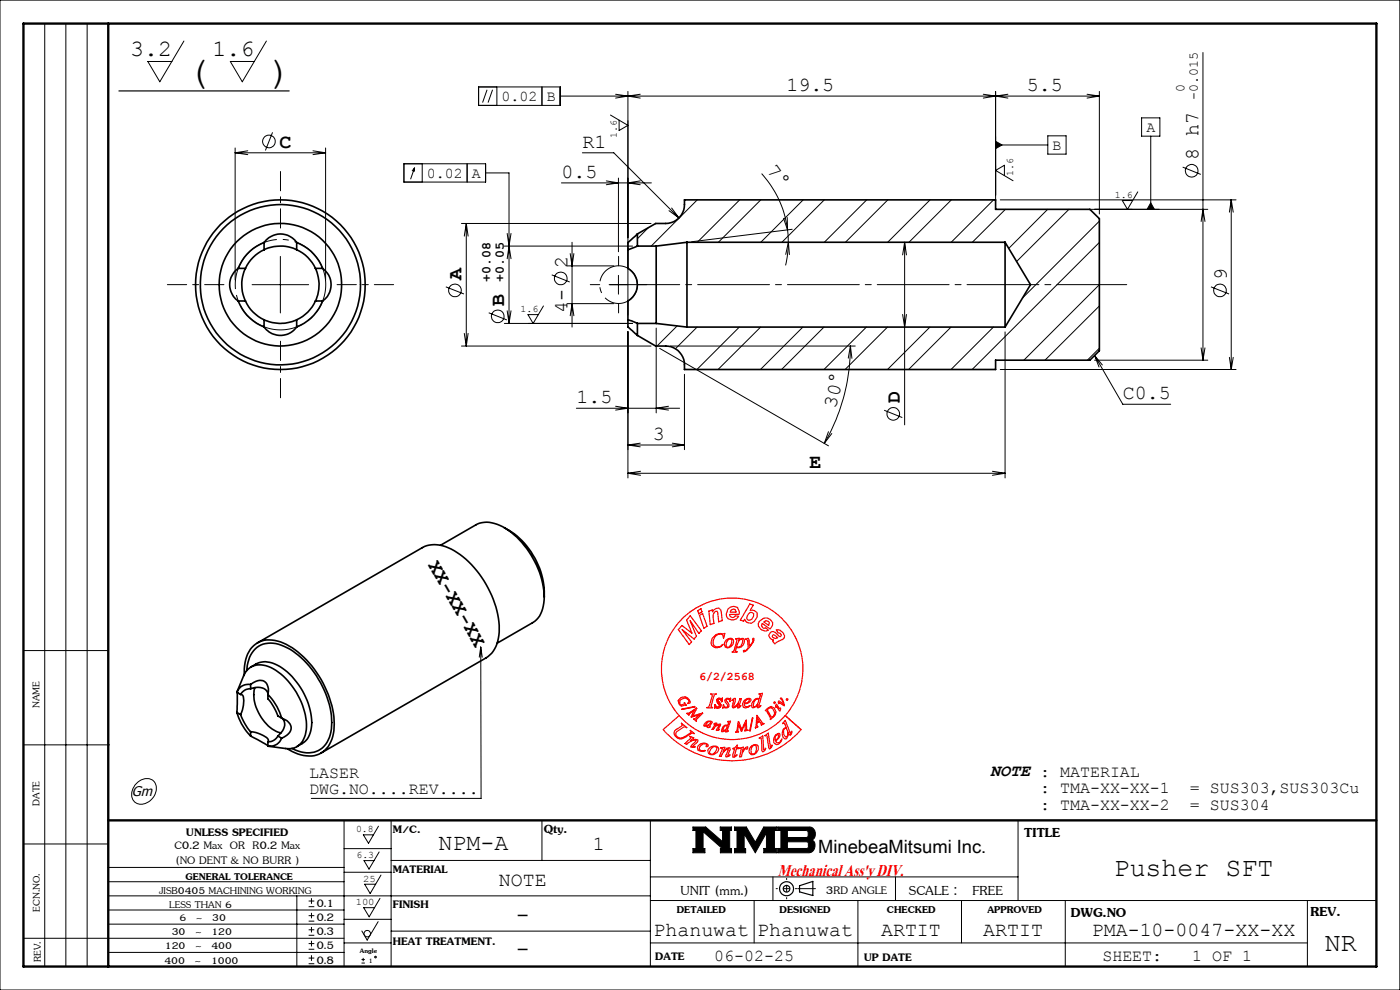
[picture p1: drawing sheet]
<svg xmlns="http://www.w3.org/2000/svg" width="297mm" height="210mm" viewBox="0 0 297 210" stroke-linecap="round" stroke-linejoin="round" font-family="sans-serif">
<g fill="none" stroke="#000" stroke-width=".21">
<path d="M0 0h297v210h-297zM9.5 5v200M14 5v200M18.5 5v200M39 8.7l-5.1 8.6-2.5-4.3h5.1M56.5 8.7l-5.1 8.6-2.5-4.3h5.1M101.5 18.4h17.4v4h-17.4zM103.3 19l-.9 2.8M104.5 19l-1 2.8M105.4 18.4v4M115 18.4v4M130.6 20l2.6 .4"/>
<path d="M133.2 19.4v47.4M135.8 20l-2.6 .4M208.6 20l2.6 .4M211.2 19.4v23M213.8 20l-2.6 .4M230.6 20l2.6 .4M233.2 19.4v26M255.2 11.1v65.3M49.9 31.4v28M49.9 32.4h19.2M49.9 32.4l2.7 .4M52.6 32l-2.7 .4"/>
<path d="M57.8 28.1l-1.5 3.8M66.4 32l2.7 .4M69.1 31.4v28M69.1 32.4l-2.7 .4M85.7 34.7h17.3v3.9h-17.3zM87.9 35.6l-.5 .7M87.9 35.6v.8M87.9 35.6l-.8 2.4M89.6 34.7v3.9M99.1 34.7v3.9M103 36.7h5v31.9M119.1 38.8h19.1"/>
<path d="M123.5 32.4h6.7l13.8 13.8M128.6 38.4l2.6 .4-2.6 .4M129.5 24.4l3.7 2.2-1.9 1.1v-2.2M131.2 37.8v15.6M133.2 20.4l2.6 .4M133.2 20.4l-2.6 .4M135.8 38.4l-2.6 .4 2.6 .4M161.6 36.8a21.8 21.8 0 0 1 5.5 12M211.2 30.8h11.1M211.2 20.4l-2.6 .4M211.2 20.4l2.6 .4M211.2 30l1.4 .8-1.4 .7z"/>
<path d="M213.1 37.2v-2.1l-1.9 1.1 3.7 2.1M222.3 28.8h3.9v3.9h-3.9zM233.2 20.4h-114.3M233.2 20.4l-2.6 .4M242.2 25h3.9v3.9h-3.9zM244.1 28.9v15.5M250.9 35.4l3.8 1.6M59.5 54.4v12M97.9 47.4h40.2M98.9 47.4v26M98.9 47.4l.4 2.7M98.9 47.4l-.4 2.7"/>
<path d="M107 52.2h27.2M107.6 49.5l.4 2.7M108 52.2l.4 2.7M108 52.2l-.4 2.7M108.4 49.5l-.4 2.7M117.1 58.3l3.8 1.5M120.4 56.4h9.8M121 53.8l.4 2.6 .3-2.6M121.4 51.4v18M131.2 58.4v4M137.5 48.3l-2.3 2.4M141.9 44.7l2.1 1.5"/>
<path d="M142.5 44.1l1.5 2.1M147.9 42.4l-9.8 9.8M156.9 42.4l-9 9M161.4 42.4l-9 9M166.2 46.3l.9 2.5M167 46.1l.1 2.7M167.1 48.8l.2 2.6M167.3 51.4l.2 2.6M167.3 51.4l-.6 2.6M167.3 51.4l-.3 3.1-.3 1.8M168.1 48.6l-21.4 2.7M170.4 42.4l-9 9"/>
<path d="M174.9 42.4l-9 9M183.9 42.4l-9 9M188.3 42.4l-8.9 9M191.9 51.4v38.7M191.9 51.4l.4 2.7M191.9 51.4l-.4 2.7M197.3 42.4l-9 9M201.8 42.4l-9 9M210.8 42.4l-9 9M212.2 42.4h50M213.3 44.4l-7 7M222.2 44.4l-8.2 8.3"/>
<path d="M226.8 44.4l-11.1 11.1M231.2 44.4h25M233.2 46.9l-16.3 16.3M233.2 51.4l-27 27M241.4 40.7l-2.2 3.7-1.1-1.9h2.2M244.1 43l.8 1.4h-1.6zM254.8 47l.4-2.6 .4 2.6M261.2 42.4v36M261.2 42.4l.4 2.6M261.2 42.4l-.4 2.6M53.5 60.4h12M94.6 60.8l3.8 1.6"/>
<path d="M97.9 73.4h40.2M98.5 70.7l.4 2.7M99.3 70.7l-.4 2.7M103.7 66.3l3.8 1.6M107.6 65.9l.4 2.7M108.4 65.9l-.4 2.7M115.3 64.9l-2.2 3.7-1.1-1.9h2.2M120.4 64.4h9.8M121 67l.4-2.6 .3 2.6M129.2 60.4h4M133.2 70.3v31.1M134.2 68.6h-27.2"/>
<path d="M139.2 69.6v18M139.9 73.9l35.9 20.7M142.2 73.4h39.2M143.7 69.1l-4.3 4.3M145.2 79.4v16M147.9 69.4l-4.6 4.6M156.8 69.4l-9 9M161.4 69.4l-9.1 9M170.3 69.4l-9 9M174.8 69.4l-9 9M180.4 73.4l.3 2.6M180.4 73.4l-.4 2.6"/>
<path d="M180.4 73.4a40.7 40.7 0 0 1-5.5 20.6M183.8 69.4l-9 9M188.3 69.4l-9 9M191.5 66.7l.4 2.7 .4-2.7M197.3 69.4l-9 9M201.8 69.4l-9 9M210.7 69.4l-8.9 9M212.2 78.4h50M213.2 70.4v31M232.2 76.4h24M232.2 75.4l1.7 2M232.2 75.4l1 2.4"/>
<path d="M232.2 75.4l6 10.4h10.2M233.2 60.4l-16 16M233.2 73.9l-2.5 2.5M233.2 64.9l-11.5 11.5M254.8 73.8l.4 2.6M255.6 73.8l-.4 2.6M256.9 60.8l3.8 1.6M260.8 75.8l.4 2.6M261.6 75.8l-.4 2.6M122.3 86.6h21.9M130.6 86.2l2.6 .4-2.6 .4M133.2 94.4h12"/>
<path d="M133.2 94.4l2.6 .4M135.8 94l-2.6 .4M135.9 100l-2.7 .4M141.8 86.2l-2.6 .4 2.6 .4M142.6 94l2.6 .4M145.2 94.4l-2.6 .4M175.8 91.6l-.9 2.4M176.5 92l-1.6 2M187.6 87l3.8 1.6M210.5 100l2.7 .4M133.2 100.4h80M133.2 100.4l2.7 .4"/>
<path d="M213.2 100.4l-2.7 .4M5 138h18M102 137.3l.1 32.1h-36.1M102 137.3l.3 2.1M102 137.3l-.3 2.1M5 158h18.2M5 179h18M28.7 166.5a2.62 2.62 0 0 1 4.1-.6 3.2 3.2 0 0 1-.5 3.5 3.2 3.2 0 0 1-3.3 1 2.44 2.44 0 0 1-.5-3.7zM73 174v31M80.3 175.3l-2.1 3.6-1.1-1.8h2.1M83 174v31M115 174v8.5"/>
<path d="M138 174v31M147 175.4h2.7l3.6 3.1v-2.3h-.5v-.8h2.4v.8h-.4v3.8h.4v.9h-2.4v-.9h.4l-4-3.6v3.6h.3v.9h-2.5v-.9h.6v-3.8h-.6zM155.8 175.4h2.5l1.9 3.2 1.8-3.2h2.8v.8h-.5v3.8h.5v.9h-2.8v-.9h.6v-3.3l-2.4 4.2-2.3-4v3.1h.3v.9h-2.4v-.9h.6v-3.8h-.6zM165 175.4h6.6a1.47 1.47 0 0 1 1.3 1.2 1.47 1.47 0 0 1-.7 1.6 1.48 1.48 0 0 1 .6 1.6 1.48 1.48 0 0 1-1.3 1.1h-6.5v-.9h.7v-3.8h-.7zM167 176.2h4.1l.4 .3v.8l-.4 .4h-4.1zM167 178.6h4.2l.3 .2v.8l-.3 .4h-4.2zM216 174v17M5 199h68M22.9 184h50.1M23 190h115M23 196h50M23 193h50"/>
<path d="M23 187h50M63 190v15M65.5 198.4h1.2M65.5 197.2h1.2M65.5 195.4h1.2M65.5 194.2h1.2M65.5 192.3h1.2M65.5 191.1h1.2M66.1 190.5v1.2M66.1 193.6v1.2M66.1 196.6v1.2M66.1 199.6v1.2"/>
<path d="M73 195h10M73 185h10M73 180h10M80.2 195.5l-2.3 3.9-1.1-1.9M80.4 180.7l-2.1 3.7-1.1-1.8h2.1M80.6 190.6l-2.3 3.9-1.1-2h2.2M80.8 185.6l-2.3 3.9-1.1-1.9h2.3M83 197.5h55M83 182.5h55M138 186h78M138 191h154M160 191v9"/>
<path d="M164 186v5M182 191v14M190 186v5M204 191v9M226 191v14M277.4 191v14M23 202h50M65.5 204.4h1.2M65.5 203.2h1.2M65.5 201.4h1.2M65.5 200.2h1.2M66.1 202.6v1.2"/>
<path d="M73 200h10M76.7 204.3h.7M76.7 203.5h.7M77 203.2v.7M138 200h139.4"/>
<circle cx="57" cy="30" r="1.34"/>
<circle cx="252.8" cy="36.2" r="1.34"/>
<circle cx="119" cy="59.1" r="1.35"/>
<circle cx="96.5" cy="61.6" r="1.35"/>
<circle cx="105.6" cy="67.1" r="1.35"/>
<circle cx="258.8" cy="61.6" r="1.35"/>
<circle cx="189.5" cy="87.8" r="1.34"/>
<circle cx="77.9" cy="198" r=".69"/>
<circle cx="79.7" cy="203" r=".16"/>
</g>
<g fill="none" stroke="#000" stroke-width=".25">
<path d="M25.2 19.3h36.1M169.6 187.9l2.8-.9v3l-2.8-.8z"/>
<circle cx="166.8" cy="188.5" r="1.49"/>
<circle cx="166.9" cy="188.5" r=".71"/>
</g>
<path d="M164.6 188.5h4.4M166.9 186.3v4.4" fill="none" stroke="#000" stroke-width=".21" stroke-dasharray="15.2 1.3 1.3 1.3" stroke-dashoffset="15"/>
<path d="M131.2 56.4v-2M127.2 60.4h-2M131.2 64.4v2M135.2 60.4h2M169.2 188.5h3.8" fill="none" stroke="#000" stroke-width=".21" stroke-dasharray="15.2 1.3 1.3 1.3"/>
<path d="M5 5h287v200h-287zM23 5v200M23 174h269" fill="none" stroke="#000" stroke-width=".5"/>
<path d="M147 175.4v.8h.6v3.8h-.6v.9h2.5v-.9h-.3v-3.6l4 3.6h-.4v.9h2.4v-.9h-.4v-3.8h.4v-.8h-2.4v.8h.5v2.3l-3.6-3.1zM155.8 175.4v.8h.6v3.8h-.6v.9h2.4v-.9h-.3v-3.1l2.3 4 2.4-4.2v3.3h-.6v.9h2.8v-.9h-.5v-3.8h.5v-.8h-2.8l-1.8 3.2-1.9-3.2zM167 178.6h4.2l.3 .2v.8l-.3 .4h-4.2zM165 175.4v.8h.7v3.8h-.7v.9h6.9l.6-.5 .4-.8-.1-1-.6-.4a1.47 1.47 0 0 0 .8-1.6 1.47 1.47 0 0 0-1.4-1.2zM167 176.2h4.1l.3 .3v.8l-.2 .4h-4.2z" fill-rule="evenodd" fill="#000"/>
<path d="M68.7 57.6a9.6 9.6 0 0 0-16-4 9.6 9.6 0 0 0 4.1 16 9.6 9.6 0 0 0 12.1-11.2l-.2-.8" fill="none" stroke="#000" stroke-width=".21" stroke-dasharray="15.2 1.3 1.3 1.3" stroke-dashoffset="6" stroke-linecap="butt"/>
<path d="M135.1 59.2a4 4 0 0 0-6.7-1.6 4 4 0 0 0 1.7 6.6 4 4 0 0 0 5-4.7v-.3" fill="none" stroke="#000" stroke-width=".21" stroke-dasharray="15.2 1.3 1.3 1.3" stroke-dashoffset="4.6" stroke-linecap="butt"/>
<g fill="none" stroke="#f00" stroke-width=".25">
<path d="M146.4 130.6l2.4 3.2-.5 .6-1.9-2.8 1.3 3.4-.5 .6-2.5-2 2 2.6-.5 .5-2.3-3.1 .8-.9 2.1 1.6-1.1-2.8zM148 129.5l.7-.4 .2 .7-.7 .4zM148.4 130.6l.6-.5 1 2.7-.7 .5zM150.4 129.6l.7-.2v.4l.3-.4 .6-.4h.5a2.85 2.85 0 0 1 .7 2.6l-.7 .3-.2-1.6a.45 .45 0 0 0-.5-.6l-.2 .1-.3 .5 .1 1.9-.7 .3zM151.1 135.4a1.9 1.9 0 0 1 2.3-.9l.4-.1-.3 .9a.79 .79 0 0 0-.5-.8 .79 .79 0 0 0-1 .2 1.77 1.77 0 0 0-.5 2.3 1.28 1.28 0 0 0 1.9-.3l-.5 .5-.8 .2-.6-.1-.6-.7zM154 135.8l.3-.2a.78 .78 0 0 1 .8-.2 .78 .78 0 0 1 .5 .7l-.1 .6-.5 .6-.7 .1-.4-.1a1.09 1.09 0 0 1 .1-1.5zM154.4 129.2l.6-.4 .7-.2 .8 .3 .3 .9v.5h-2l.1 .5 .5 .2 .3-.1 .3-.3 .7 .1-.5 .6-.8 .2-.9-.2-.3-.5-.1-.5zM154.6 135.6l.3-.1 .3 .1a1.42 1.42 0 0 1-.8 1.7l-.3-.1a1.64 1.64 0 0 1 .5-1.6zM155.1 129.4l.5-.2 .4 .1 .1 .5h-1.2zM156.1 135.5l.7-.1-.1 .4 .8-.4a.49 .49 0 0 1 .4 .6 1.31 1.31 0 0 1-1.7 1.3l-.2 .8 .4 .2h-1.1l.4-.3 .7-2.2v-.2zM156.8 135.9l.5-.3a.6 .6 0 0 1 .2 .8l-.3 .6-.5 .3-.4-.1zM158.1 135.6l.6-.2 .3 1.6 .7-.8a.33 .33 0 0 0 .1-.3 .33 .33 0 0 0-.2-.3l.2-.2 .1 .1a4.3 4.3 0 0 1-2.1 2.8l-.1-.3 .5 .1 .5-.7-.2-1.6z"/>
<path d="M158.8 130.2l.3-.3h.5l.3 .3v.5l-.4 .6-.4 .2-.3 .1-.3-.3-.1-.5zM159.1 128.1l.7 .3-.7 1.1h.9l.6 .5v.9l-.6 .9a1.21 1.21 0 0 1-2-.4l-.2 .4-.7-.3zM161.1 131.8l.9-.7a1.44 1.44 0 0 1 1.9 1.5l-.6 .8-1.6-1.2-.2 .5 .3 .4 .3 .2 .4-.1 .5 .5-.7 .2-.8-.3-.6-.8v-.5zM162 131.9l.5-.2 .5 .1 .2 .3-.1 .5zM163.4 134.2a1.1 1.1 0 0 1 1.7 .6l.3 .3 .4-.3-.3-.5h-.4l-.4-.7h.7l.7 .6 .3 .7a1.36 1.36 0 0 1-1.2 1.1l-.8 .6-.5-.6 .2-.3-.8-.4-.2-.5zM163.9 134.7l.3-.1 .8 .7-.6 .2-.5-.3zM144.1 151.8a15 15 0 0 1 .8-20.7 15 15 0 0 1 20.8 0 15 15 0 0 1 .9 20.7M144.1 151.8a15 15 0 0 0 22.5 0M144.4 148l.9-.2a1.62 1.62 0 0 1 1.2 1.3l-.6 .2 .3-.5-.2-.3-.5-.4-.9 .2-.4 .4v.6l.3 .3 .7-.3v-.3l.4 .6-.3-.1-.7 .3-.6-.5-.1-.7zM144.6 153.4l1.1 .9-.7-.1-1 .7a.82 .82 0 0 0-.6 .9 .82 .82 0 0 0 .6 .7 3.1 3.1 0 0 0 2.4-1l.2-.3-.1-.3 .7 .7a.5 .5 0 0 0-.7 .1l-.9 .6a1.49 1.49 0 0 1-1.6 .4 1.49 1.49 0 0 1-1-1.3l.2-.4 1.5-1.1zM144.6 150.4l2.8-.5v.1zM145.7 151.3h.4l1.6-1.1-.7 1.7 2.1-.6-1.4 1.4v.3l-.5-.5 1.2-.9-1.7 .5 .5-1.4-1 .7v.3z"/>
<path d="M146.3 156.2l.9 .3-.8 .7 .3-.2a1.25 1.25 0 0 1 1.4 0l-.2 .4-.9 1h.5h-1l1.2-1.3a1.97 1.97 0 0 0-2 .8l-.4-.2 1.1-1a.28 .28 0 0 0 .1-.2 .28 .28 0 0 0-.2-.3zM148.1 158.2a1.45 1.45 0 0 1 2.1-.2v.3l-.2 .1a.26 .26 0 0 1-.2-.2 .26 .26 0 0 1 .2-.3l-.2-.1a1.19 1.19 0 0 0-1.5 1.2l.4 .2h.9l-.5 .2-.7-.1-.4-.2v-.6zM150.1 154.2v.1l.6-.1h-.3M150.1 154.2l.2-.4-.4 .2h-.6l.1-.4 .5-.5a.9 .9 0 0 1 1.2 .1l-.7 1M150.1 153.2l.3-.1h.4a.94 .94 0 0 1-1.2 .7zM150.1 154.2h.1M150.4 154.2h.1M150.5 158.6a1.06 1.06 0 0 1 1.2-.4 1.06 1.06 0 0 1 .8 .9 1.41 1.41 0 0 1-2.2 .7l-.2-.6zM150.8 147.2h1.1l-.4 .4-.6 1.9v.5l.3 .1h-1.2l.4-.2 .7-2.1v-.5zM151 158.7l.4-.3h.4l.3 .2a1.43 1.43 0 0 1-1.3 1.4l-.3-.2v-.4zM151.4 153.6l.7-.2-.3 .5 .4-.2 .7-.1-.6 1.2h.3l-.6 .2 .6-1.2a1.22 1.22 0 0 0-1.3 .9h-.2l.6-1.1zM151.9 147.2h.1"/>
<path d="M152.2 148.3l1-.2-.1 .7-.1-.3-.4-.2-.3 .2 .7 1.1a.95 .95 0 0 1-1.3 .5l-.1 .1 .1-.7 .2 .4 .4 .2 .3-.2v-.3l-.6-.9zM152.9 158.6l.9-.1-.4 1 .2-.3a1.19 1.19 0 0 1 1.2-.6l.1 .5-.5 1.2 .5-.2-.7 .5-.2-.2 .5-1.6a2.35 2.35 0 0 0-1.5 1.6h-.4l.6-1.3a.32 .32 0 0 0-.3-.5zM153.2 148.1h.1M153.7 154l.3-.1 .3 .3a.93 .93 0 0 1-.9 .8zM154 148.3l1-.2-.1 .7-.1-.3-.4-.2-.3 .2 .6 1.1a.91 .91 0 0 1-1.2 .5l-.2 .1 .2-.7 .1 .4 .4 .2 .3-.2v-.3l-.5-.8zM154.4 153h.6l-.7 2.1 .2-.1-.5 .3-.1-.1 .2-.4-1 .4v-.3l.3-.7 .3-.3h.7l.2-.6zM155.4 148.4l.3-.2h.3l-.3 1.7a2.09 2.09 0 0 0 1.3-1.7h.3l-.5 1.7 .4-.2-.4 .4-.3 .1 .2-1.1a1.28 1.28 0 0 1-1.2 1 1.6 1.6 0 0 1 .1-1.5v-.2l-.3 .2zM155.5 158.7l.5-.2 .4-.4-.1 .6h.4l-.1 .1h-.4l-.4 1.6h.2l.3-.3 .1 .1-.7 .4h-.2l-.1-.3 .5-1.5zM156.7 153l.6 1.7 1-1.9 .1 2 .3 .1-.7 .1 .1-.2v-1.3l-.8 1.6-.6-1.4-.2 1.3 .2 .2-.6 .2 .3-.4 .2-1.9M156.8 158.7l.9-.2-.2 1.1 .7-1 .3-.2 .2 .1-.3 .5-.1-.2-.3 .1a2.5 2.5 0 0 0-.7 1.6h-.4l.4-1.7zM157.9 148.6a.82 .82 0 0 1 1.4-.2l-.4 .6-1 .4 .1 .4 .4 .1 .7-.3a1.12 1.12 0 0 1-1.4 .5 1.14 1.14 0 0 1 .2-1.5zM158.2 148.6l.6-.3 .2 .1a1.1 1.1 0 0 1-1.1 .8z"/>
<path d="M159.3 158.3a.86 .86 0 0 1 1.6 .1 1.39 1.39 0 0 1-1.6 1.7l-.4-.5a1.44 1.44 0 0 1 .4-1.3zM159.6 152.3h.1l-.5 2.7h-.2zM159.6 158.3l.3-.2h.4a1.4 1.4 0 0 1-.4 1.9l-.4-.1a1.51 1.51 0 0 1 .1-1.6zM160.3 148.4l.4-.1 .2 .1a1.43 1.43 0 0 1-1 1.5 .91 .91 0 0 1 .2-1.1zM160.5 151.8l1.3 1.6 .3 .1-.6 .3-.2-.6-.6 .1-.2 .6 .3 .3-.5 .2zM160.6 152.3l.5 .7-.5 .2zM161 147.2h.1M161 147.2l.7-.1-.7 2.8 .4-.2-.2 .3-.5 .1 .1-.7-.4 .5-.7 .2a1.36 1.36 0 0 1 1.2-1.9l.1 .1 .3-.7a.22 .22 0 0 0 0-.3 .22 .22 0 0 0-.3-.1zM161.1 156.6l.7-.5 .2 3 .5-.4-.5 .7-.2 .1-.2-.3-.1-2.6zM162.3 156l.7-.5 .5 3 .3-.4-.4 .7-.3-.2-.4-2.6zM162.3 150.7l1.3-.8 .7 .3 .3 .8a1.93 1.93 0 0 1-1.2 1.6v-.3l-.8-1.5zM162.6 150.8h.1"/>
<path d="M162.8 150.5l.3-.3 .5-.1 .4 .3 .4 .9-.6 .8-.2-.1zM164.2 148.9h.2v.3h-.2zM164.5 156l.6-.4 .3 .1a1.5 1.5 0 0 1-.9 1.5l.4 .4 .4-.1 .6-.7-.7 1-.4 .2a1.08 1.08 0 0 1-.5-1.8zM164.6 156.1l.4-.3a.88 .88 0 0 1-.5 1.3zM164.6 149.4l.2 .1 .6 .9 .2-.2-.1 .6-.8-1-.1 .2zM165.6 148.1h.2l.3 .4 .3 1.2-1.1-.7-.1 .3v-.6l1 .6zM166.4 154.6l.3-.1a1.38 1.38 0 0 1 .2 1.8h-.2a1.4 1.4 0 0 1-.3-1.7zM166.6 151.8l3.3 3a19.4 19.4 0 0 1-29.2 0l3.4-3M166.6 152.8l1.1 2.8 .3-.5v.4l-.4 .5-.4-.7v.6l-.3 .7a.47 .47 0 0 1-.7-.1 1.31 1.31 0 0 1 .6-2.1l-.3-.8a.24 .24 0 0 0-.2-.3 .24 .24 0 0 0-.2 .2zM166.8 148.3h.3v.2h-.2z"/>
</g>
<path d="M59.5 48.4v-12M47.5 60.4h-12M59.5 72.4v12M71.5 60.4h12" fill="none" stroke="#000" stroke-width=".21" stroke-dasharray="15.2 1.3 1.3 1.3" stroke-dashoffset="11.1"/>
<path d="M129.4 60.4h109.6" fill="none" stroke="#000" stroke-width=".21" stroke-dasharray="15.2 1.3 1.3 1.3" stroke-dashoffset=".4"/>
<path d="M244.1 43l.8 1.4h-1.6zM211.2 30l1.4 .8-1.4 .7z" fill="#000"/>
<g fill="none" stroke="#000" stroke-width=".35">
<path d="M50.5 56.9a4.2 4.2 0 0 0 0 6.9M50.5 56.9h1.6M52.1 56.9a7.9 7.9 0 0 0 0 6.9M56 53a8.1 8.1 0 0 1 6.9 0M56 51.4a4.2 4.2 0 0 1 6.9 0M56 53a8.1 8.1 0 0 0-3.9 3.9M56 51.4a9.8 9.8 0 0 0-5.5 5.5M56 51.4v1.6M62.9 51.4a9.5 9.5 0 0 1 5.5 5.5M62.9 53a8 8 0 0 1 4 3.9M62.9 51.4v1.6M66.9 56.9a8.1 8.1 0 0 1 0 6.9"/>
<path d="M66.9 56.9h1.5M68.4 56.9a4.2 4.2 0 0 1 0 6.9M133.2 53v3.9a4 4 0 0 1 0 6.9v4M135.2 49.6l-2 1.8v1.6M135.2 52.2l-2 .8M135.2 49.6l3.9-2.2a6.3 6.3 0 0 0 4.3-.6 4.4 4.4 0 0 0 1.8-4.4h66v2h20l2 2v28l-2 2h-20v2h-66a4.2 4.2 0 0 0-4-5h-2.1l-3.9-2.3M135.2 52.2h4M135.2 49.6v2.6M139.2 52.2v16.4M145.7 51.4v18M145.7 51.4l-6.5 .8M145.7 51.4h67.5"/>
<path d="M213.2 51.4v18M213.2 51.4l5.4 9-5.4 9M50.5 63.8a9.5 9.5 0 0 0 5.5 5.5M50.5 63.8h1.6M52.1 63.8a8 8 0 0 0 3.9 4M56 67.8a8.1 8.1 0 0 0 6.9 0M56 69.3a4.2 4.2 0 0 0 6.9 0M56 67.8v1.5M62.9 67.8v1.5M66.9 63.8a7.8 7.8 0 0 1-4 4M66.9 63.8h1.5M68.4 63.8a9.5 9.5 0 0 1-5.5 5.5"/>
<path d="M133.2 67.8v1.5l2 1.8M133.2 67.8l2 .8M135.2 68.6h4M135.2 68.6v2.5M139.2 68.6l6.5 .8M145.7 69.4h67.5M93.5 115.7l7.5-4.4a6.2 6.2 0 0 1 6.3 .8 18.7 18.7 0 0 1 8.1 15.2 5.7 5.7 0 0 1-2.4 4.8l-7.6 4.3M107 111.9a16.4 16.4 0 0 1 8.5 14.7M54.6 136.4l35-20.2a6.8 6.8 0 0 1 6.8 .6 21 21 0 0 1 9.5 17.3 6.5 6.5 0 0 1-2.8 5.5l-35 20.1M50.2 146.9l1.5-3.5a3.8 3.8 0 0 1 5.2-2 14.9 14.9 0 0 1 8.1 11.6 5.2 5.2 0 0 1-2.6 5.6l-1.3 .2-4.3-.5M50.2 146.9h.1M50.2 151.1a11.8 11.8 0 0 0 3 5"/>
<path d="M50.2 146.9l.8 .4M50.2 151.1l.8 .5M50.3 146.9l-.1 4.2M51 151.6a11.3 11.3 0 0 0 2.2 3.6M51 147.3h.2a2.04 2.04 0 0 1 .4 2.3l-.6 2M51.8 143a7.1 7.1 0 0 1 2.8-6.6 6.7 6.7 0 0 1 6.7 .6 20.6 20.6 0 0 1 9.6 17.3 6 6 0 0 1-3.7 5.9 7.6 7.6 0 0 1-6.3-1.4M52.4 142.2a5.8 5.8 0 0 1 3.4-5.6 7.9 7.9 0 0 1 6.9 2 19.8 19.8 0 0 1 7.6 15.3 5.6 5.6 0 0 1-3.7 5.7 7 7 0 0 1-4.7-.8M53.2 145.2a2.64 2.64 0 0 0-3 1.7M53.2 156.1l3.6 2.1M53.2 145.2a2.5 2.5 0 0 1 3.1-.5l.4 .6a2.76 2.76 0 0 1 .1 2M53.2 155.2a5.9 5.9 0 0 1 3.7 1.7l-.1 .4M53.2 146.1a2.22 2.22 0 0 0-2.2 1.2"/>
<path d="M53.2 146.1a2.79 2.79 0 0 1 3.6 .8l.1 .2M53.2 145.2v.9M53.2 155.2v.9M53.2 141.5a4.9 4.9 0 0 1 6.2-.1 14.8 14.8 0 0 1 6.6 13 4.5 4.5 0 0 1-3 4M54.1 145.9a8.7 8.7 0 0 0 3.6 8.7l.9 .5 1 .4M56.8 158.3h.1M56.8 147.3a12.3 12.3 0 0 1 3 5.1M56.8 147.3v.9a11.3 11.3 0 0 1 2.1 3.7l.9 .5M56.8 157.3v1M58.9 156.1a2.22 2.22 0 0 1-2.1 1.2M58.9 156.1l.9 .5M59.8 156.6a2.64 2.64 0 0 1-3 1.7"/>
<path d="M59.8 152.4a2.11 2.11 0 0 1 1.8 2.6l-.7 1-1.1 .6M59.9 152.4a2.32 2.32 0 0 1-.6 3.4l-.4 .3"/>
<circle cx="59.5" cy="60.4" r="17"/>
<circle cx="59.5" cy="60.4" r="18"/>
<circle cx="59.5" cy="60.4" r="13"/>
</g>
<g font-size="8.5">
<text x="39.5" y="17.9">(</text>
<text x="57" y="17.9">)</text>
</g>
<g font-size="5.6">
<text x="236.3" y="185.8">Pusher SFT</text>
<text x="281.1" y="201.7">NR</text>
</g>
<text font-size="5.5" fill="#f00" x="165" y="185.7">Mechanical Ass'y DIV.</text>
<g font-size="4.9">
<text x="27.6" y="11.9">3.2</text>
<text x="45.1" y="11.9">1.6</text>
<text x="93" y="180.4">NPM-A</text>
<text x="109.4" y="195.5">-</text>
<text x="109.4" y="202.9">-</text>
</g>
<g font-size="4.2">
<text x="166.8" y="19.4">19.5</text>
<text x="217.9" y="19.4">5.5</text>
<text x="59.3" y="31.3">C</text>
<text x="123.6" y="31.4">R1</text>
<text x="254.2" y="34" transform="rotate(-90 254.2 34)">8 h7</text>
<text x="119.1" y="37.8">0.5</text>
<text x="162.5" y="36.1" transform="rotate(54 162.5 36.1)">7°</text>
<text x="97.9" y="59.4" transform="rotate(-90 97.9 59.4)">A</text>
<text x="120.4" y="56.8" transform="rotate(-90 120.4 56.8)">2</text>
<text x="260.2" y="59.4" transform="rotate(-90 260.2 59.4)">9</text>
<text x="107" y="64.9" transform="rotate(-90 107 64.9)">B</text>
<text x="120.4" y="66.5" transform="rotate(-90 120.4 66.5)">4-</text>
<text x="122.3" y="85.6">1.5</text>
<text x="177.3" y="86.8" transform="rotate(-76 177.3 86.8)">30°</text>
<text x="190.9" y="85.6" transform="rotate(-90 190.9 85.6)">D</text>
<text x="238.2" y="84.7">C0.5</text>
<text x="138.5" y="93.4">3</text>
<text x="171.7" y="99.3">E</text>
<text x="90.7" y="119.8" transform="rotate(60 90.7 119.8)">XX-XX-XX</text>
<text x="217.3" y="177.6">TITLE</text>
<text x="125.8" y="180.4">1</text>
<text x="105.8" y="188">NOTE</text>
<text x="144.4" y="189.8">UNIT (mm.)</text>
<text x="192.8" y="189.8">SCALE :</text>
<text x="206.3" y="189.8">FREE</text>
<text x="227.2" y="194.4">DWG.NO</text>
<text x="278" y="194.3">REV.</text>
<text x="138.6" y="198.6">Phanuwat</text>
<text x="160.7" y="198.6">Phanuwat</text>
<text x="186.9" y="198.5">ARTIT</text>
<text x="208.6" y="198.5">ARTIT</text>
<text x="231.6" y="198.5">PMA-10-0047-XX-XX</text>
</g>
<g font-size="3.9">
<text x="115.3" y="176.8">Qty.</text>
<text x="173.6" y="181">MinebeaMitsumi Inc.</text>
</g>
<text font-size="3.7" x="210.1" y="164.7">NOTE : MATERIAL</text>
<g font-size="3.5">
<text x="65.6" y="165">LASER</text>
<text x="65.6" y="168.5">DWG.NO....REV....</text>
<text x="220.7" y="168.3">: TMA-XX-XX-1</text>
<text x="220.7" y="171.8">: TMA-XX-XX-2</text>
<text x="252.4" y="168.3">= SUS303,SUS303Cu</text>
<text x="252.4" y="171.8">= SUS304</text>
<text x="39.5" y="177.3">UNLESS SPECIFIED</text>
<text x="83.3" y="176.7">M/C.</text>
<text x="37" y="180.1">C0.2 Max OR R0.2 Max</text>
<text x="37.2" y="183.3">(NO DENT &amp; NO BURR )</text>
<text x="83.3" y="185.2">MATERIAL</text>
<text x="175.2" y="189.7">3RD ANGLE</text>
<text x="67.1" y="195.4">0.2</text>
<text x="67.1" y="192.3">0.1</text>
<text x="83.3" y="192.6">FINISH</text>
<text x="67.1" y="201.3">0.5</text>
<text x="67.1" y="198.4">0.3</text>
<text x="83.3" y="200.5">HEAT TREATMENT.</text>
<text x="139" y="203.7">DATE</text>
<text x="151.5" y="203.9">06-02-25</text>
<text x="183.3" y="203.9">UP DATE</text>
<text x="233.9" y="203.8">SHEET:</text>
<text x="252.9" y="203.8">1 OF 1</text>
<text x="67.1" y="204.4">0.8</text>
</g>
<g font-size="3.2">
<text x="106.4" y="21.4">0.02</text>
<text x="116" y="21.4">B</text>
<text x="243.2" y="28">A</text>
<text x="223.3" y="31.8">B</text>
<text x="90.5" y="37.7">0.02</text>
<text x="100.1" y="37.7">A</text>
<text x="8.4" y="150.2" transform="rotate(-90 8.4 150.2)">NAME</text>
<text x="8.4" y="171" transform="rotate(-90 8.4 171)">DATE</text>
<text x="33.8" y="189.5">JISB0405 MACHINING WORKING</text>
<text x="39.4" y="186.6">GENERAL TOLERANCE</text>
<text x="8.4" y="193.3" transform="rotate(-90 8.4 193.3)">ECN.NO.</text>
<text x="35.9" y="192.7">LESS THAN 6</text>
<text x="38.1" y="195.3">6 ~ 30</text>
<text x="143.6" y="193.7">DETAILED</text>
<text x="165.4" y="193.7">DESIGNED</text>
<text x="188.2" y="193.7">CHECKED</text>
<text x="209.5" y="193.7">APPROVED</text>
<text x="35" y="201.3">120 ~ 400</text>
<text x="36.4" y="198.3">30 ~ 120</text>
<text x="8.7" y="204.1" transform="rotate(-90 8.7 204.1)">REV.</text>
<text x="34.9" y="204.5">400 ~ 1000</text>
</g>
<text font-size="2.9" x="28" y="168.8">Gm</text>
<g font-size="2.8">
<text x="251.3" y="19.6" transform="rotate(-90 251.3 19.6)">0</text>
<text x="254.1" y="21.3" transform="rotate(-90 254.1 21.3)">-0.015</text>
<text x="104.1" y="59.8" transform="rotate(-90 104.1 59.8)">+0.08</text>
<text x="106.9" y="59.8" transform="rotate(-90 106.9 59.8)">+0.05</text>
</g>
<text font-size="2.5" fill="#f00" x="148.3" y="144.3">6/2/2568</text>
<g font-size="2.1">
<text x="130.9" y="29.3" transform="rotate(-90 130.9 29.3)">1.6</text>
<text x="214.9" y="37.2" transform="rotate(-90 214.9 37.2)">1.6</text>
<text x="236.5" y="42">1.6</text>
<text x="110.4" y="66.2">1.6</text>
<text x="75.5" y="176.6">0.8</text>
<text x="75.6" y="182">6.3</text>
<text x="77" y="187.1">25</text>
<text x="75.5" y="192">100</text>
<text x="76.4" y="202.1">Angle</text>
<text x="78.2" y="204.3">1</text>
</g>
</svg>
